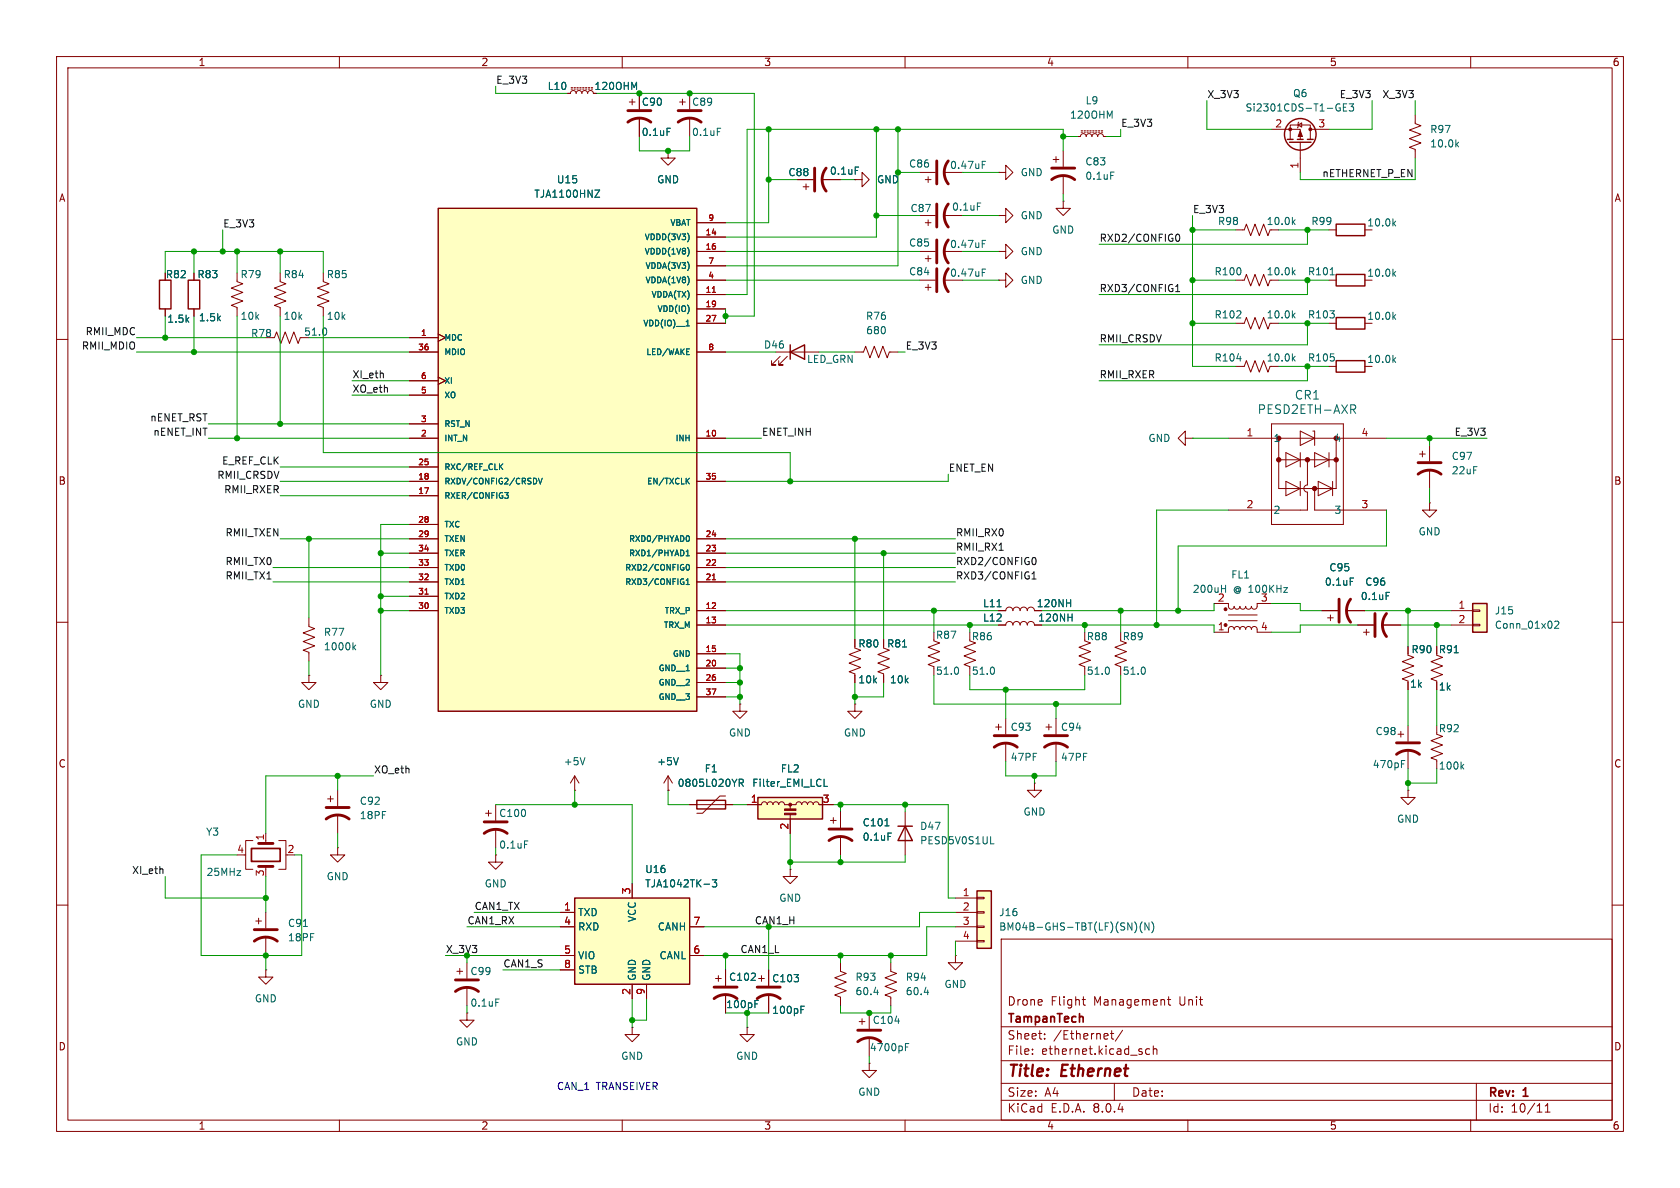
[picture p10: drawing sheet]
<svg xmlns="http://www.w3.org/2000/svg" width="297mm" height="210mm" viewBox="0 0 297 210" stroke-linecap="round" stroke-linejoin="round" font-family="sans-serif">
<g fill="none" stroke="#840000" stroke-width=".18">
<path d="M10 10h277v190h-277zM12 12h273v186h-273zM60 10v2M100.3 16.5h.5l.2-.3 .3-.2 .4 .2 .2 .3 .1-.3 .3-.2 .4 .1 .2 .4 .2-.4 .4-.1 .3 .2 .1 .3 .2-.4 .4-.1 .3 .2 .1 .3M101 15.7h.2M101 15.5h.2M101.5 15.7h.2M101.5 15.5h.2M102 15.7h.2M102 15.5h.2M102.5 15.7h.2M102.5 15.5h.2"/>
<path d="M103 15.7h.3M103 15.5h.3M103.5 15.7h.3M103.5 15.5h.3M104 15.7h.3M104 15.5h.3M104.5 15.7h.3M104.5 15.5h.3M110 10v2M160 10v2M210 10v2M260 10v2"/>
<path d="M10 60h2M29.2 54.6v1.3M41.9 48.3v1.5l1 .4-2 .7 2 .8-2 .8 2 .7-2 .8 1 .4v1.5M47 59.7h1.5l.4-1 .8 2 .7-2 .8 2 .7-2 .8 2 .4-1h.2M49.5 48.3v1.5l1 .4-2 .7 2 .8-2 .8 2 .7-2 .8 1 .4v1.5M57.1 48.3v1.5l1.1 .4-2.1 .7 2.1 .8-2.1 .8 2.1 .7-2.1 .8 1 .4v1.5M285 60h2M10 110h2M54.6 109.2v1.5l1 .4-2 .8 2 .7-2 .8 2 .8-2 .7 1 .4v1.5M54.6 119.4v1.3h1.3l-1.3 1.2-1.3-1.2h1.3M54.6 119.4h.1M67.3 119.4v1.3h1.3l-1.3 1.2-1.3-1.2h1.3"/>
<path d="M67.3 119.4h.1M285 110h2M59.7 139.7v2.8M10 160h2M43.2 151.1h.2M44.7 148.6h-1.3v5.1h1.3M47 147.3v1.3M47 153.2v.5M49.3 148.6h1.2v5.1h-1.2M57.9 141.2h1M58.4 140.7v1M59.7 149.9v1.2h1.3l-1.3 1.3-1.3-1.3h1.3"/>
<path d="M59.7 149.9h.1M59.7 144v3.3M85.9 143.8h1M86.4 143.3v1M87.6 151.1v1.3h1.3l-1.3 1.3-1.2-1.3h1.2M87.6 151.1h.1M87.6 142.2v2.8M87.6 146.6v3.3M285 160h2M45.2 162.8h1M45.7 162.3v1M47 171.5v1.2h1.3l-1.3 1.3-1.3-1.3h1.3"/>
<path d="M47 171.5h.1M47 161.3v2.8M47 165.6v3.3M80.8 171.7h1M81.3 171.2v1M82.5 179.1v1.2h1.3l-1.3 1.3-1.2-1.3h1.2M82.5 179.1h.1M82.5 170.2v2.8M82.5 174.5v3.3M177 166h108v32h-108zM191.3 176.7h.6M191.5 176.2v1.3l.4 .2"/>
<path d="M206.4 176.7h.6M206.6 176.2v1.3l.4 .2M60 198v2M110 198v2M132.1 181.6v1.3h1.2l-1.2 1.3-1.3-1.3h1.3M132.1 181.6h.1M160 198v2M177 194.5h108M177 191.5h108M177 187.5h108M177 181.5h108M182.5 186.3v.1"/>
<path d="M182.5 185.5v.1M184.7 183.6v.1M184.7 182.8v.1M196.3 182.7h.6M196.5 182.2v1.3l.4 .2M197 191.5v3M198.5 182.1l-1.3 2M203.2 185.5l-.4-.1-.3 .3v.4l.2 .2h.5M203.9 185.5l.2-.1 .4 .1v.9M203.9 184.9v1.5M210 198v2M260 198v2"/>
<path d="M261 191.5v6.5M273.2 196.6h.8M273.2 195.5l.4-.4v1.5"/>
</g>
<path d="M44.4 150h5.1v2.3h-5.1zM191.4 179.8l.1 .9" fill="none" stroke="#840000" stroke-width=".3"/>
<path d="M45.7 149.1h2.6M45.7 153.2h2.6M57.7 144.8a3.3 3.3 0 0 1 4 0M57.7 142.7h4M85.6 147.3a3.3 3.3 0 0 1 4.1 0M85.6 145.3h4.1M45 166.4a3.3 3.3 0 0 1 4 0M45 164.3h4M80.5 175.3a3.3 3.3 0 0 1 4.1 0M80.5 173.2h4.1" fill="none" stroke="#840000" stroke-width=".51"/>
<path d="M57.6 58.1l.2 .4-.2 .6M62.5 114.4l.4 .5M62.9 114l-.5 .5M92.7 148.7h.6M53.6 163.8h.8M87.6 176.6h.6" fill="none" stroke="#006464" stroke-width=".18"/>
<path d="M28.2 49.5h2v5.1h-2z" fill="none" stroke="#840000" stroke-width=".25"/>
<path d="M172.7 157.5h2.6v10.1h-2.6z" fill="#ffffc2"/>
<g fill="none" stroke="#840000" stroke-width=".18">
<path d="M151.1 113v1.6l1 .3-2 .8 2 .8-2 .7 2 .8-2 .7 1 .4v1.6M130.8 124.5v1.2h1.3l-1.3 1.3-1.3-1.3h1.3M130.8 124.5h.1M151.1 124.5v1.2h1.3l-1.3 1.3-1.2-1.3h1.2M151.1 124.5h.1M176 128.5h1M176.5 128v1M177.8 127v2.8M177.8 131.3v3.3M182.9 138.4v1.3h1.2l-1.2 1.3-1.3-1.3h1.3M182.9 138.4h.1M184.9 128.5h1"/>
<path d="M185.4 128v1M186.7 127v2.8M186.7 131.3v3.3M146.8 145h1M147.3 144.5v1M148.6 143.5v2.8M148.6 147.8v3.3M160 143.5v7.6M168.9 158.8h3.8M172.7 158.6h1.3v.3h-1.3zM168.9 161.3h3.8M168.9 163.8h3.8"/>
<path d="M168.9 166.4h3.8M172.7 166.2h1.3v.3h-1.3zM172.7 163.7h1.3v.3h-1.3zM172.7 161.2h1.3v.2h-1.3z"/>
</g>
<path d="M158.7 146.1h2.6M160 146.1l1.3 2.5h-2.6zM172.7 157.5h2.6v10.1h-2.6z" fill="none" stroke="#840000" stroke-width=".25"/>
<path d="M156.4 146h.8M157 147.3h.6M175.1 149.2h.6M200.6 163a1.46 1.46 0 0 1 0 1.9M201.9 163a1.46 1.46 0 0 0 0 1.9M203.1 163.1v1.3l-.7-1.3v1.3M203.6 163a1.46 1.46 0 0 1 0 1.9" fill="none" stroke="#006464" stroke-width=".18"/>
<path d="M175.8 132.1a3.3 3.3 0 0 1 4 0M175.8 130h4M184.7 132.1a3.3 3.3 0 0 1 4 0M184.7 130h4M146.6 148.6a3.3 3.3 0 0 1 4 0M146.6 146.6h4" fill="none" stroke="#840000" stroke-width=".51"/>
<path d="M134 141h11.4v3.8h-11.4z" fill="#ffffc2"/>
<path d="M134 141h11.4v3.8h-11.4z" fill="none" stroke="#840000" stroke-width=".25"/>
<g fill="none" stroke="#840000" stroke-width=".18">
<path d="M132.1 142.2h2.5l.2-.3 .3-.2 .4 .2 .1 .3 .2-.3 .3-.2 .4 .2 .2 .3 .1-.3 .4-.2 .3 .2 .2 .3 .1-.3 .4-.2 .3 .2 .2 .3h2l.2-.3 .3-.2 .4 .2 .1 .3 .2-.3 .3-.2 .4 .2 .1 .3 .2-.3 .4-.2 .3 .2 .2 .3 .1-.3 .4-.2 .3 .2 .2 .3h2.5M139.7 153.7v1.2h1.3l-1.3 1.3-1.3-1.3h1.3M139.7 153.7h.1M139.7 142.2v.8M139.7 144v3.3M134.1 173h1M134.6 172.5v1M135.9 171.5v2.7M135.9 175.8v3.3M148.6 170.2v1.5l1 .4-2 .7 2 .8-2 .8 2 .7-2 .8 1 .4v1.5M157.5 170.2v1.5l1 .4-2 .7 2 .8-2 .8 2 .7-2 .8 1 .4v1.5M168.9 168.9v1.3h1.3l-1.3 1.3-1.3-1.3h1.3"/>
<path d="M168.9 168.9h.1"/>
</g>
<g fill="#840000" stroke="#840000" stroke-width=".18">
<path d="M138.7 143.8h2v.2h-2z"/>
<path d="M138.7 143h2v.3h-2z"/>
<circle cx="139.7" cy="142.2" r=".25"/>
</g>
<path d="M145.7 139h.6M141.6 178.5h.4M141.6 177.9h.6M154.5 175.4h.8M163.4 175.4h.8" fill="none" stroke="#006464" stroke-width=".18"/>
<path d="M133.9 176.5a3.3 3.3 0 0 1 4 0M133.9 174.5h4" fill="none" stroke="#840000" stroke-width=".51"/>
<path d="M77.5 36.8h45.7v88.9h-45.7z" fill="#ffffc2"/>
<g fill="none" stroke="#840000" stroke-width=".25">
<path d="M77.5 36.8h45.7v88.9h-45.7zM227.6 24.6h1M228 25.1h3.8M229.4 24.6h1M231.1 24.6h1.1M236.2 39.6h5.1v2.1h-5.1zM236.2 56.1h5.1v2.1h-5.1zM236.2 48.5h5.1v2h-5.1zM139.7 62.2l2.5-1.2v2.5zM139.7 61v2.5M236.2 63.8h5.1v2h-5.1z"/>
<circle cx="229.9" cy="23.7" r="2.79"/>
</g>
<g fill="none" stroke="#840000" stroke-width=".18">
<path d="M111.3 18h1M111.8 17.5v1M113 16.5v2.8M120.1 18h1.1M120.6 17.5v1M121.9 16.5v2.8M113 20.8v3.3M118.1 26.7v1.2h1.3l-1.3 1.3-1.3-1.3h1.3M118.1 26.7h.1M121.9 20.8v3.3M123.2 39.4h5.1M176.5 38.1h1.3v-1.3l1.3 1.3-1.3 1.3v-1.3"/>
<path d="M176.5 38.1h.1M186.2 28.2h1M186.7 27.7v1M188 35.6v1.2h1.2l-1.2 1.3-1.3-1.3h1.3M188 35.6h.1M188 26.7v2.8M188 31v3.3M190.5 24.1h.5l.2-.3 .3-.2 .4 .2 .1 .3 .2-.3 .3-.2 .4 .2 .1 .3 .2-.3 .3-.2 .4 .2 .2 .3 .1-.3 .4-.2 .3 .2 .2 .3h.5M191.1 23.4h.3M191.1 23.1h.3M191.6 23.4h.3M191.6 23.1h.3"/>
<path d="M192.2 23.4h.2M192.2 23.1h.2M192.7 23.4h.2M192.7 23.1h.2M193.2 23.4h.2M193.2 23.1h.2M193.7 23.4h.2M193.7 23.1h.2M194.2 23.4h.2M194.2 23.1h.2M194.7 23.4h.2M194.7 23.1h.2"/>
<path d="M224.8 22.9h5.1v1.7M228.1 24.6v-2.5h3.5v2.5M229.5 22.1l.6-.4v.8zM229.6 21.6l-.1 .1v.8l-.1 .1M229.9 25.1v5.4M231.6 22.9h3.3M250.2 20.3v1.5l1 .4-2 .8 2 .7-2 .8 2 .8-2 .7 1 .4v1.5M72.4 59.7h5.1M77.5 59.1l1.2 .6-1.2 .6M123.2 52.1h5.1M123.2 41.9h5.1M123.2 44.5h5.1"/>
<path d="M123.2 54.6h5.1M123.2 57.2h5.1M123.2 49.5h5.1M123.2 47h5.1M176.5 44.5h1.3v-1.3l1.3 1.3-1.3 1.2v-1.2M176.5 44.5h.1M176.5 49.5h1.3v-1.2l1.3 1.2-1.3 1.3v-1.3M176.5 49.5h.1M218.4 57.2h1.6l.3-1.1 .8 2.1 .8-2.1 .7 2.1 .8-2.1 .8 2.1 .3-1h1.6M218.4 49.5h1.6l.3-1 .8 2 .8-2 .7 2 .8-2 .8 2 .3-1h1.6M218.4 40.6h1.6l.3-1 .8 2.1 .8-2.1 .7 2.1 .8-2.1 .8 2.1 .3-1.1h1.6M234.9 57.2h1.3"/>
<path d="M234.9 49.5h1.3M234.9 40.6h1.3M72.4 77.5h5.1M72.4 74.9h5.1M72.4 62.2h5.1M72.4 69.9h5.1M72.4 67.3h5.1M77.5 66.7l1.2 .6-1.2 .6M123.2 77.5h5.1M123.2 62.2h5.1M137.2 62.2h7.6M137.9 63l-1.5 1.5h.8h-.8v-.7"/>
<path d="M139.2 63l-1.5 1.5h.7h-.7v-.7M209.5 77.5v-1.3l-1.2 1.3 1.2 1.2v-1.2h1.3M210.8 77.5h.1M217.2 77.5h27.9M218.4 64.8h1.6l.3-1 .8 2 .8-2 .7 2 .8-2 .8 2 .3-1h1.6M224.8 74.9h12.7v17.8h-12.7zM226.1 77.5v8.9h10.1v-8.9M229.9 76.2l2.5 1.3-2.5 1.2zM232.1 76.2h.3v2.5M234.9 64.8h1.3M72.4 87.6h5.1M72.4 85.1h5.1"/>
<path d="M72.4 97.8h5.1M72.4 95.3h5.1M72.4 82.6h5.1M72.4 92.7h5.1M123.2 85.1h5.1M123.2 97.8h5.1M123.2 95.3h5.1M226.1 81.3h10.1M227.3 80l2.6 1.3-2.6 1.3zM227.3 85.1l2.6 1.3-2.6 1.2zM229.9 80v2.6M229.9 85.1v2.5"/>
<path d="M231.1 81.3v4.4a.63 .63 0 0 0-.6 .7 .63 .63 0 0 0 .6 .6v3.2h-13.9M232.4 86.4v3.8h12.7M232.4 80l2.5 1.3-2.5 1.3zM233 85.1l2.6 1.3-2.6 1.2zM234.9 80v2.6M235.6 85.1v2.5M252.7 88.9v1.3h1.3l-1.3 1.2-1.2-1.2h1.2M252.7 88.9h.1M72.4 108h5.1M72.4 102.9h5.1M72.4 100.3h5.1M72.4 105.4h5.1"/>
<path d="M123.2 108h5.1M123.2 110.5h5.1M123.2 115.6h5.1M123.2 118.1h5.1M123.2 102.9h5.1M123.2 100.3h5.1M123.2 120.7h5.1M123.2 123.2h5.1M126.5 173h1M127 172.5v1M128.3 171.5v2.7M128.3 175.8v3.3"/>
<path d="M153.7 179.1v2.8M151.9 180.6h1M152.4 180.1v1M153.7 188v1.2h1.2l-1.2 1.3-1.3-1.3h1.3M153.7 188h.1M153.7 183.4v3.3"/>
</g>
<path d="M125.9 51.7h.6M75.1 105h.6M125.9 102.5h.6" fill="none" stroke="#a90000" stroke-width=".18"/>
<g fill="none" stroke="#006464" stroke-width=".18">
<path d="M236.6 18.4h.3M236.7 19.1h.2v.4l-.3 .1M237.5 19h.4M238.1 18.4h-.6v1.2h.6M238.5 18.4h.8l-.4 .4 .3 .2v.5l-.1 .1-.6-.1M105.2 33.6h.8l-.8 1.3h.8M117.9 22.7h.6M126.8 22.7h.6M196.4 30.4h.6M228.6 39.2l.4 .5M229 38.8l-.5 .5M246.4 39.5l.3 .4"/>
<path d="M246.7 39.1l-.4 .5M257.5 25.5l.4 .5M257.9 25.1l-.5 .5M121.3 57.6h.6M121.7 41.4l.1 .5-.1 .7M121.7 43.9l.1 .5-.1 .7M121.7 46.6l.1 .4-.1 .5M121.7 49.1l.1 .4-.1 .6M228.6 55.7l.4 .5M228.6 48.1l.4 .5M229 55.4l-.5 .4M229 47.7l-.5 .5"/>
<path d="M235.2 48.6h.7M246.4 56l.3 .5M246.4 48.4l.3 .4M246.7 55.6l-.4 .5M246.7 48l-.4 .5M121.4 62.7h.5M121.4 61.7h.5M218.7 63.4h.7M228.6 63.3l.4 .5M229 63l-.5 .5M238.8 71.6h.6l.3 .3-.2 .4-.7 .1M239.2 72.4l.5 .7"/>
<path d="M246.4 63.6l.3 .5M246.7 63.2l-.4 .5M88.5 82.4l.4 .6M88.9 82l-.6 .6M89.2 87.1h.7l-.4 .4 .3 .1 .1 .3-.2 .2h-.3M95.2 84.5l.3 1.1 .4-1.1M121.3 97.5l.3-.3v1.1M121.3 98.3h.6M121.3 94.9l.2-.2a.54 .54 0 0 1 .4 .5 .54 .54 0 0 1-.4 .5l-.2-.2M121.4 85l.5 .6M121.9 84.5l-.6 .6M121.3 103.3h.6"/>
<path d="M121.3 102.6l.3-.3v1M121.3 100.2l.2-.4a.54 .54 0 0 1 .4 .5 .54 .54 0 0 1-.4 .5l-.2-.4M133.5 177.5h.4M133.5 176.9h.6M158.2 180.5h.8M160.1 185.1h.4M160.1 184.5h.6"/>
</g>
<path d="M111 19.6h4.1M119.9 19.6h4.1M111 21.6a3.3 3.3 0 0 1 4.1 0M119.9 21.6a3.3 3.3 0 0 1 4.1 0M185.9 31.8a3.3 3.3 0 0 1 4.1 0M185.9 29.7h4.1M126.2 176.5a3.3 3.3 0 0 1 4.1 0M126.2 174.5h4.1M151.6 184.2a3.3 3.3 0 0 1 4.1 0M151.6 182.1h4.1" fill="none" stroke="#840000" stroke-width=".51"/>
<g fill="#840000" stroke="#840000" stroke-width=".18">
<path d="M229.9 23.1l.4 1h-.8z"/>
<circle cx="228.1" cy="22.9" r=".25"/>
<circle cx="231.6" cy="22.9" r=".25"/>
<circle cx="226.1" cy="81.3" r=".38"/>
<circle cx="226.1" cy="77.5" r=".38"/>
<circle cx="231.1" cy="81.3" r=".38"/>
<circle cx="232.4" cy="86.4" r=".38"/>
<circle cx="236.2" cy="81.3" r=".38"/>
</g>
<path d="M101.6 158.8h20.3v15.2h-20.3z" fill="#ffffc2"/>
<path d="M33.3 49.5h2v5.1h-2zM101.6 158.8h20.3v15.2h-20.3zM123.2 141.5h5.1v1.5h-5.1z" fill="none" stroke="#840000" stroke-width=".25"/>
<g fill="none" stroke="#840000" stroke-width=".18">
<path d="M141 31.8h2.8M142 33h1M142.5 32.5v1M145.3 31.8h3.3M151.1 31.8h1.3v-1.3l1.3 1.3-1.3 1.2v-1.2M151.1 31.8h.1M162.6 38.1h2.8M162.6 30.5h2.8M163.6 31.8h1M163.6 39.4h1M164.1 31.2v1.1M164.1 38.9v1"/>
<path d="M166.9 38.1h3.3M166.9 30.5h3.3M176.5 30.5h1.3v-1.3l1.3 1.3-1.3 1.3v-1.3M176.5 30.5h.1M34.3 48.3v1.2M34.3 54.6v1.3M162.6 49.5h2.8M162.6 44.5h2.8M163.6 50.8h1M163.6 45.7h1M164.1 45.2v1M164.1 50.3v1"/>
<path d="M166.9 49.5h3.3M166.9 44.5h3.3M151.1 62.2h1.6l.3-1 .8 2 .8-2 .7 2 .8-2 .7 2 .4-1h1.5M251.5 79.8v1M252.7 78.7v2.8M251 80.3h1M252.7 83.1v3.3M156.2 113v1.6l1 .3-2 .8 2 .8-2 .7 2 .8-2 .7 1 .4v1.6M233.7 108h2.8M234.7 109.2h1M235.2 108.7v1M238 108h3.3"/>
<path d="M248.9 114.3v1.5l1 .4-2 .8 2 .7-2 .8 2 .8-2 .7 1 .4M254 115.8l1 .4-2 .8 2 .7-2 .8 2 .8-2 .7 1 .4M101.6 139.7h.1M101.6 137.2l-.8 1.2M101.6 137.2v2.5M101.6 137.2l.8 1.2M118.1 139.7h.1M118.1 137.2l-.8 1.2M118.1 137.2v2.5M118.1 137.2l.8 1.2M111.8 156.2v2.6M121.9 142.2h7.6"/>
<path d="M128.3 140.7h-1l-3.1 3.1h-1M99.1 161.3h2.5M99.1 163.8h2.5M99.1 168.9h2.5M99.1 171.5h2.5M111.8 174v2.5M114.3 174v2.5M121.9 163.8h2.6M121.9 168.9h2.6M111.8 181.6v1.3h1.2l-1.2 1.3-1.3-1.3h1.3M111.8 181.6h.1"/>
</g>
<g fill="none" stroke="#006464" stroke-width=".18">
<path d="M151.2 29.5h.6M172.8 35.9h.6M173.6 29.1h.5M173.6 28.5h.6M173.6 48.2h.5M173.6 47.6h.6M173.6 43.1h.5M173.6 42.5h.6M159.6 114.4h.7M238.7 102.2h.6M257.1 115.4h.7M103.4 133.9l-.4 1.3"/>
<path d="M119.9 133.9l-.4 1.3M130.7 138.4l.6-.1 .1-.1v-.3l-.7-.2v1.3M131 138.4l.4 .6M124.5 156.3h.9M125.9 155.5h.8l-.4 .5 .3 .1v.6l-.1 .1-.6-.1"/>
</g>
<g fill="none" stroke="#840000" stroke-width=".51">
<path d="M144 29.7v4.1M146 29.7a3.3 3.3 0 0 0 0 4.1M165.6 28.4v4.1M165.6 36.1v4M167.6 36.1a3.3 3.3 0 0 0 0 4M167.6 28.4a3.3 3.3 0 0 0 0 4.1M165.6 42.4v4.1M165.6 47.5v4.1M167.6 47.5a3.3 3.3 0 0 0 0 4.1M167.6 42.4a3.3 3.3 0 0 0 0 4.1M250.7 83.8a3.3 3.3 0 0 1 4.1 0M250.7 81.8h4.1"/>
<path d="M236.7 105.9v4.1M238.8 105.9a3.3 3.3 0 0 0 0 4.1"/>
</g>
<path d="M260.3 106.7h2.6v5.1h-2.6z" fill="#ffffc2"/>
<g fill="none" stroke="#840000" stroke-width=".18">
<path d="M100.3 16.5h.5M113 16.5v2.8M113 20.8v3.3M118.1 26.7h.1M123.2 39.4h5.1M141 31.8h2.8M145.3 31.8h3.3M151.1 31.8h.1M29.2 54.6v1.3M34.3 48.3v1.2M34.3 54.6v1.3M72.4 59.7h5.1"/>
<path d="M77.5 59.1l1.2 .6-1.2 .6M123.2 52.1h5.1M123.2 41.9h5.1M123.2 44.5h5.1M123.2 54.6h5.1M123.2 57.2h5.1M123.2 49.5h5.1M123.2 47h5.1M72.4 77.5h5.1M72.4 74.9h5.1M72.4 62.2h5.1M72.4 69.9h5.1"/>
<path d="M72.4 67.3h5.1M77.5 66.7l1.2 .6-1.2 .6M123.2 77.5h5.1M123.2 62.2h5.1M72.4 87.6h5.1M72.4 85.1h5.1M72.4 97.8h5.1M72.4 95.3h5.1M72.4 82.6h5.1M72.4 92.7h5.1M123.2 85.1h5.1M123.2 97.8h5.1"/>
<path d="M123.2 95.3h5.1M72.4 108h5.1M72.4 102.9h5.1M72.4 100.3h5.1M72.4 105.4h5.1M123.2 108h5.1M123.2 110.5h5.1M123.2 115.6h5.1M123.2 118.1h5.1M123.2 102.9h5.1M123.2 100.3h5.1M151.1 113v1.3"/>
<path d="M151.1 119.4v1.3M156.2 113v1.3M156.2 119.4v1.3M165.1 113.3l1 .4-2 .7 2 .8-2 .8 2 .7-2 .8 1 .4M171.4 113.3l1.1 .4-2.1 .7 2.1 .8-2.1 .8 2.1 .7-2.1 .8 1 .4M176.5 110.5h1.3a.64 .64 0 0 1 .6-.6 .64 .64 0 0 1 .7 .6 .64 .64 0 0 1 .6-.6 .64 .64 0 0 1 .6 .6 .64 .64 0 0 1 .7-.6 .64 .64 0 0 1 .6 .6 .64 .64 0 0 1 .6-.6 .64 .64 0 0 1 .7 .6h1.2M176.5 108h1.3a.64 .64 0 0 1 .6-.7 .64 .64 0 0 1 .7 .7 .64 .64 0 0 1 .6-.7 .64 .64 0 0 1 .6 .7 .64 .64 0 0 1 .7-.7 .64 .64 0 0 1 .6 .7 .64 .64 0 0 1 .6-.7 .64 .64 0 0 1 .7 .7M191.8 113.3l1 .4-2 .7 2 .8-2 .8 2 .7-2 .8 1 .4M198.1 113.3l1 .4-2 .7 2 .8-2 .8 2 .7-2 .8 1 .4M214.6 106.7h2.6v.7l.5 .3 .3-.2 .2-.3 .1 .3 .3 .2 .4-.1 .2-.4 .1 .3 .3 .2 .4-.1 .2-.4 .1 .3 .3 .2 .4-.1 .2-.4 .2 .4 .4 .1 .4-.3v-.7h2.6M217.2 108.7h5M217.2 109.7h5"/>
<path d="M222.2 111.3l-.1-.4-.3-.2-.4 .2-.2 .4-.1-.4-.3-.1-.4 .1-.2 .4-.1-.3-.3-.2h-.4l-.2 .5-.2-.4-.4-.1-.3 .1-.1 .4-.2-.4-.4-.2-.4 .3v.8h-2.6M222.2 111.8h2.6M233.7 108h2.8M238 108h3.3M240 110.5h2.8M241 111.8h1.1M241.6 111.3v1M244.3 110.5h3.3M248.9 114.3v1.3M256.5 108h3.8M256.5 110.5h3.8M260.3 110.4h1.3v.2h-1.3z"/>
<path d="M260.3 107.8h1.3v.3h-1.3zM118.1 139.7h.1M123.2 120.7h5.1M123.2 123.2h5.1M247.1 129.8h1.1M247.6 129.3v1M248.9 139.7v1.3h1.3l-1.3 1.2-1.3-1.2h1.3M248.9 139.7h.1M248.9 128.3v2.8M248.9 132.6v3.3M254 129.8l1 .4-2 .7 2 .8-2 .8 2 .7-2 .8 1 .4M111.8 156.2v2.6"/>
<path d="M121.9 142.2h1.3M128.3 142.2h1.2M132.1 142.2h2.5M139.7 144.8v2.5M144.8 142.2h2.5M148.6 143.5v2.8M148.6 147.8v3.3M99.1 161.3h2.5M99.1 163.8h2.5M99.1 168.9h2.5M99.1 171.5h2.5M111.8 174v2.5"/>
<path d="M114.3 174v2.5M121.9 163.8h2.6M121.9 168.9h2.6M128.3 171.5v2.7M128.3 175.8v3.3M135.9 171.5v2.7M135.9 175.8v3.3"/>
</g>
<path d="M260.3 106.7h2.6v5.1h-2.6z" fill="none" stroke="#840000" stroke-width=".25"/>
<g fill="none" stroke="#006464" stroke-width=".18">
<path d="M105.2 33.6h.8l-.8 1.3h.8M117.9 22.7h.6M151.2 29.5h.6M121.3 57.6h.6M121.7 41.4l.1 .5-.1 .7M121.7 43.9l.1 .5-.1 .7M121.7 46.6l.1 .4-.1 .5M121.7 49.1l.1 .4-.1 .6M121.4 62.7h.5M121.4 61.7h.5M88.5 82.4l.4 .6M88.9 82l-.6 .6"/>
<path d="M89.2 87.1h.7l-.4 .4 .3 .1 .1 .3-.2 .2h-.3M95.2 84.5l.3 1.1 .4-1.1M121.3 97.5l.3-.3v1.1M121.3 98.3h.6M121.3 94.9l.2-.2a.54 .54 0 0 1 .4 .5 .54 .54 0 0 1-.4 .5l-.2-.2M121.4 85l.5 .6M121.9 84.5l-.6 .6M121.3 103.3h.6M121.3 102.6l.3-.3v1M121.3 100.2l.2-.4a.54 .54 0 0 1 .4 .5 .54 .54 0 0 1-.4 .5l-.2-.4M159.6 114.4h.7M169.3 118l.2 .4-.2 .7"/>
<path d="M175.7 118l.1 .4-.1 .7M176.3 107.3h.7M188.6 106.6h.7M188.8 109.1h.7M189.3 106v1.3M189.5 108.5v1.3M196 118l.1 .4-.1 .7M202.4 118l.1 .4-.1 .7M215.9 104.1h.8M216.7 103.4v1.3M238.7 102.2h.6M245 104.7h.7"/>
<path d="M257.1 115.4h.7M274.9 109.9l.4-.1 .3 .4-.8 .9h.8M119.9 133.9l-.4 1.3M130.7 138.4l.6-.1 .1-.1v-.3l-.7-.2v1.3M131 138.4l.4 .6M145.7 139h.6M247.8 135h.4M247.8 134.4h.6M258.4 135.5l.4 .5M258.8 135.1l-.5 .5M124.5 156.3h.9M125.9 155.5h.8l-.4 .5 .3 .1v.6l-.1 .1-.6-.1"/>
<path d="M156.4 146h.8M157 147.3h.6M133.5 177.5h.4M133.5 176.9h.6M141.6 178.5h.4M141.6 177.9h.6"/>
</g>
<path d="M243.1 108.5v4M245.1 108.5a3.3 3.3 0 0 0 0 4M246.9 133.4a3.3 3.3 0 0 1 4.1 0M246.9 131.3h4.1" fill="none" stroke="#840000" stroke-width=".51"/>
<g fill="#840000" stroke="#840000" stroke-width=".18">
<circle cx="216.7" cy="110.5" r=".25"/>
<circle cx="216.7" cy="107.7" r=".25"/>
</g>
<path d="M207.8 51.6h.8M207.8 50.7l.4-.4v1.3M207.9 41.6l.2-.2a.68 .68 0 0 1 .5 .6 .68 .68 0 0 1-.5 .7l-.2-.3M176.6 97.3h.8M182.5 98.8l.2-.3a.68 .68 0 0 1 .5 .7 .68 .68 0 0 1-.5 .6l-.2-.2M182.4 102.4h.8M182.4 101.5l.4-.4v1.3" fill="none" stroke="#0f0f0f" stroke-width=".18"/>
<g fill="none" stroke="#009600" stroke-width=".18">
<path d="M87.6 15.2v1.3h12.7M105.4 16.5h27.9v39.4h-5M213.4 17.8v5.1h11.4M242.6 17.8v5.1h-7.7M250.2 17.8v2.5M113 24.1v2.6h8.9v-2.6M135.9 22.9v16.5h-7.6M135.9 31.8h5.1M148.6 31.8h2.5M154.9 22.9v19h-26.6M154.9 38.1h7.7M158.7 30.5h3.9"/>
<path d="M158.7 22.9v24.1h-30.4M170.2 30.5h6.3M170.2 38.1h6.3M188 26.7v-3.8h-55.9v29.2h-3.8M188 34.3v1.3M188 24.1h2.5M198.1 22.9v1.2h-2.5M210.8 38.1v26.7h7.6M250.2 27.9v3.9h-20.3v-1.3M24.1 59.7h22.9M29.2 48.3v-3.8h27.9v3.8M29.2 55.9v3.8"/>
<path d="M34.3 44.5v3.8M34.3 55.9v6.3M39.4 40.6v3.9M41.9 44.5v3.8M41.9 55.9v21.6M49.5 44.5v3.8M49.5 55.9v19M54.6 59.7h17.8M57.1 55.9v24.1h82.6v5.1M128.3 54.6v2.6M128.3 49.5h34.3M128.3 44.5h34.3"/>
<path d="M170.2 49.5h6.3M170.2 44.5h6.3M210.8 49.5h7.6M210.8 57.2h7.6M210.8 40.6h7.6M226.1 49.5h8.8M226.1 57.2h8.8M226.1 40.6h8.8M231.1 49.5v2.6h-36.8M231.1 40.6v2.6h-36.8M231.1 57.2v3.8h-36.8M24.1 62.2h48.3"/>
<path d="M36.8 77.5h35.6M36.8 74.9h35.6M62.2 67.3h10.2M62.2 69.9h10.2M128.3 62.2h8.9M128.3 77.5h6.3M144.8 62.2h6.3M158.7 62.2h1.3M210.8 77.5h6.4M226.1 64.8h8.8M231.1 64.8v2.5h-36.8M245.1 77.5h17.8"/>
<path d="M252.7 77.5v1.2M49.5 95.3h22.9M49.5 85.1h22.9M49.5 82.6h22.9M49.5 87.6h22.9M54.6 95.3v13.9M67.3 97.8h5.1M72.4 92.7h-5.1v26.7M128.3 95.3h40.6M128.3 97.8h40.6M151.1 95.3v17.7M156.2 97.8v15.2"/>
<path d="M167.6 83.8v1.3h-39.3M217.2 90.2h-12.7v20.3M245.1 90.2v6.3h-36.8v11.5M252.7 86.4v2.5M48.3 100.3h24.1M48.3 102.9h24.1M54.6 116.8v2.6M67.3 108h5.1M67.3 105.4h5.1M128.3 108h48.2M128.3 110.5h48.2M128.3 115.6h2.5v8.9"/>
<path d="M128.3 118.1h2.5M128.3 100.3h40.6M128.3 102.9h40.6M165.1 119.4v5.1h33v-5.1M165.1 108v3.8M171.4 119.4v2.5h20.4v-2.5M171.4 110.5v1.3M184.1 110.5h30.5v1.3M191.8 110.5v1.3M198.1 108v3.8M214.6 106.7v1.3h-30.5M224.8 106.7h5.1v1.3h3.8"/>
<path d="M240 110.5h-10.1v1.3h-5.1M241.3 108h15.2M247.6 110.5h8.9M248.9 108v6.3M254 110.5v3.8M59.7 137.2v2.5M66 137.2h-19v10.1M101.6 139.7v2.5M118.1 139.7v2.5h3.8M128.3 123.2h2.5M128.3 120.7h2.5M151.1 120.7v3.8"/>
<path d="M156.2 120.7v2.5h-5.1M177.8 134.6v2.6h8.9v-2.6M177.8 121.9v5.1M182.9 137.2v1.2M186.7 124.5v2.5M248.9 121.9v6.4M248.9 135.9v3.8M254 121.9v6.4M254 135.9v2.5h-5.1M29.2 154.9v3.9h17.8M41.9 151.1h-6.3v17.8h17.7v-17.8h-1.2M47 154.9v6.4"/>
<path d="M59.7 147.3v2.6M87.6 142.2h24.2v14M87.6 149.9v1.2M129.5 142.2h2.6M139.7 147.3v6.4M147.3 142.2h20.3v16.6h1.3M148.6 142.2v1.3M148.6 151.1v1.3M160 142.2v1.3M160 151.1v1.3h-20.3M47 168.9v2.6M78.7 168.9h20.4"/>
<path d="M82.5 163.8h16.6M82.5 168.9v1.3M82.5 177.8v1.3M83.8 161.3h15.3M88.9 171.5h10.2M111.8 176.5v5.1M114.3 176.5v3.8h-2.5M128.3 179.1h7.6M128.3 168.9v2.6M132.1 179.1v2.5M135.9 163.8v7.7M148.6 177.8v1.3h8.9v-1.3"/>
<path d="M148.6 168.9v1.3M157.5 168.9v1.3M168.9 161.3h-6.3v2.5h-38.1M168.9 163.8h-5.1v5.1h-39.3M168.9 166.4v2.5M153.7 186.7v1.3"/>
</g>
<path d="M125.9 51.7h.6M75.1 105h.6M125.9 102.5h.6" fill="none" stroke="#a90000" stroke-width=".18"/>
<g fill="#009600" stroke="#009600" stroke-width=".18">
<circle cx="191.8" cy="110.5" r=".46"/>
<circle cx="198.1" cy="108" r=".46"/>
<circle cx="186.7" cy="124.5" r=".46"/>
<circle cx="177.8" cy="121.9" r=".46"/>
<circle cx="252.7" cy="77.5" r=".46"/>
<circle cx="248.9" cy="138.4" r=".46"/>
<circle cx="254" cy="110.5" r=".46"/>
<circle cx="248.9" cy="108" r=".46"/>
<circle cx="204.5" cy="110.5" r=".46"/>
<circle cx="208.3" cy="108" r=".46"/>
<circle cx="151.1" cy="95.3" r=".46"/>
<circle cx="171.4" cy="110.5" r=".46"/>
<circle cx="156.2" cy="97.8" r=".46"/>
<circle cx="165.1" cy="108" r=".46"/>
<circle cx="182.9" cy="137.2" r=".46"/>
<circle cx="160" cy="142.2" r=".46"/>
<circle cx="148.6" cy="142.2" r=".46"/>
<circle cx="157.5" cy="168.9" r=".46"/>
<circle cx="148.6" cy="168.9" r=".46"/>
<circle cx="67.3" cy="108" r=".46"/>
<circle cx="130.8" cy="123.2" r=".46"/>
<circle cx="151.1" cy="123.2" r=".46"/>
<circle cx="130.8" cy="120.7" r=".46"/>
<circle cx="67.3" cy="97.8" r=".46"/>
<circle cx="67.3" cy="105.4" r=".46"/>
<circle cx="130.8" cy="118.1" r=".46"/>
<circle cx="39.4" cy="44.5" r=".46"/>
<circle cx="49.5" cy="44.5" r=".46"/>
<circle cx="118.1" cy="26.7" r=".46"/>
<circle cx="121.9" cy="16.5" r=".46"/>
<circle cx="113" cy="16.5" r=".46"/>
<circle cx="34.3" cy="44.5" r=".46"/>
<circle cx="41.9" cy="44.5" r=".46"/>
<circle cx="41.9" cy="77.5" r=".46"/>
<circle cx="49.5" cy="74.9" r=".46"/>
<circle cx="29.2" cy="59.7" r=".46"/>
<circle cx="54.6" cy="95.3" r=".46"/>
<circle cx="34.3" cy="62.2" r=".46"/>
<circle cx="59.7" cy="137.2" r=".46"/>
<circle cx="47" cy="168.9" r=".46"/>
<circle cx="47" cy="158.8" r=".46"/>
<circle cx="139.7" cy="152.4" r=".46"/>
<circle cx="148.6" cy="152.4" r=".46"/>
<circle cx="132.1" cy="179.1" r=".46"/>
<circle cx="153.7" cy="179.1" r=".46"/>
<circle cx="128.3" cy="168.9" r=".46"/>
<circle cx="111.8" cy="180.3" r=".46"/>
<circle cx="101.6" cy="142.2" r=".46"/>
<circle cx="139.7" cy="85.1" r=".46"/>
<circle cx="128.3" cy="55.9" r=".46"/>
<circle cx="158.7" cy="22.9" r=".46"/>
<circle cx="154.9" cy="38.1" r=".46"/>
<circle cx="158.7" cy="30.5" r=".46"/>
<circle cx="154.9" cy="22.9" r=".46"/>
<circle cx="135.9" cy="22.9" r=".46"/>
<circle cx="135.9" cy="31.8" r=".46"/>
<circle cx="188" cy="24.1" r=".46"/>
<circle cx="210.8" cy="40.6" r=".46"/>
<circle cx="210.8" cy="57.2" r=".46"/>
<circle cx="231.1" cy="49.5" r=".46"/>
<circle cx="231.1" cy="40.6" r=".46"/>
<circle cx="231.1" cy="64.8" r=".46"/>
<circle cx="231.1" cy="57.2" r=".46"/>
<circle cx="210.8" cy="49.5" r=".46"/>
</g>
<g font-size="2.8" fill="#840000">
<text x="178" y="190.9">Title:</text>
<text x="187.7" y="190.9">Ethernet</text>
</g>
<g font-size="2.1" fill="#006464">
<text x="228.8" y="70.8">CR1</text>
<text x="222.2" y="73.4">PESD2ETH-AXR</text>
</g>
<g font-size="2.1" fill="#840000">
<text x="178" y="178">Drone</text>
<text x="185.7" y="178">Flight</text>
<text x="193.4" y="178">Management</text>
<text x="208.6" y="178">Unit</text>
<text x="178" y="184">Sheet:</text>
<text x="178" y="181.2">TampanTech</text>
<text x="186.2" y="184">/Ethernet/</text>
<text x="178" y="186.7">File:</text>
<text x="184.1" y="186.7">ethernet.kicad_sch</text>
<text x="178" y="196.9">KiCad</text>
<text x="178" y="194.1">Size:</text>
<text x="184.7" y="194.1">A4</text>
<text x="185.7" y="196.9">E.D.A.</text>
<text x="193.3" y="196.9">8.0.4</text>
<text x="200" y="194.1">Date:</text>
<text x="263" y="194.3">Rev:</text>
<text x="263" y="196.9">Id:</text>
<text x="267.1" y="196.9">10/11</text>
<text x="269.4" y="194.3">1</text>
</g>
<g font-size="1.8" fill="#840000">
<text x="35" y="11.9">1</text>
<text x="85" y="11.9">2</text>
<text x="135" y="11.9">3</text>
<text x="185" y="11.9">4</text>
<text x="235" y="11.9">5</text>
<text x="285" y="11.9">6</text>
<text x="105" y="16.1">120OHM</text>
<text x="10.3" y="35.9">A</text>
<text x="285.3" y="35.9">A</text>
<text x="29.2" y="49.4">R82</text>
<text x="10.3" y="85.9">B</text>
<text x="285.3" y="85.9">B</text>
<text x="183.2" y="107.5">120NH</text>
<text x="254.3" y="115.7">R91</text>
<text x="249.2" y="121.8">1k</text>
<text x="254.3" y="122.3">1k</text>
<text x="10.3" y="135.9">C</text>
<text x="285.3" y="135.9">C</text>
<text x="10.3" y="185.9">D</text>
<text x="285.3" y="185.9">D</text>
<text x="35" y="199.9">1</text>
<text x="85" y="199.9">2</text>
<text x="135" y="199.9">3</text>
<text x="185" y="199.9">4</text>
<text x="235" y="199.9">5</text>
<text x="285" y="199.9">6</text>
</g>
<g font-size="1.8" fill="#0f0f0f">
<text x="87.6" y="14.9">E_3V3</text>
<text x="213.4" y="17.4">X_3V3</text>
<text x="236.7" y="17.4">E_3V3</text>
<text x="244.3" y="17.4">X_3V3</text>
<text x="198.1" y="22.5">E_3V3</text>
<text x="233.7" y="31.4">nETHERNET_P_EN</text>
<text x="39.4" y="40.3">E_3V3</text>
<text x="210.8" y="37.8">E_3V3</text>
<text x="194.3" y="42.8">RXD2/CONFIG0</text>
<text x="194.3" y="51.7">RXD3/CONFIG1</text>
<text x="15" y="59.3">RMII_MDC</text>
<text x="14.6" y="61.9">RMII_MDIO</text>
<text x="160" y="61.9">E_3V3</text>
<text x="194.3" y="60.6">RMII_CRSDV</text>
<text x="62.2" y="67">XI_eth</text>
<text x="62.2" y="69.5">XO_eth</text>
<text x="194.3" y="67">RMII_RXER</text>
<text x="26.5" y="74.6">nENET_RST</text>
<text x="27" y="77.1">nENET_INT</text>
<text x="134.6" y="77.1">ENET_INH</text>
<text x="257.1" y="77.1">E_3V3</text>
<text x="39.2" y="82.2">E_REF_CLK</text>
<text x="167.6" y="83.5">ENET_EN</text>
<text x="38.3" y="84.7">RMII_CRSDV</text>
<text x="39.5" y="87.3">RMII_RXER</text>
<text x="39.8" y="94.9">RMII_TXEN</text>
<text x="168.9" y="94.9">RMII_RX0</text>
<text x="39.8" y="100">RMII_TX0</text>
<text x="168.9" y="100">RXD2/CONFIG0</text>
<text x="168.9" y="97.4">RMII_RX1</text>
<text x="39.8" y="102.5">RMII_TX1</text>
<text x="168.9" y="102.5">RXD3/CONFIG1</text>
<text x="66" y="136.8">XO_eth</text>
<text x="23.3" y="154.6">XI_eth</text>
<text x="83.8" y="160.9">CAN1_TX</text>
<text x="82.5" y="163.5">CAN1_RX</text>
<text x="88.9" y="171.1">CAN1_S</text>
<text x="130.8" y="168.6">CAN1_L</text>
</g>
<g font-size="1.8" fill="#006464">
<text x="96.7" y="16.1">L10</text>
<text x="228.5" y="17.4">Q6</text>
<text x="113.4" y="18.9">C90</text>
<text x="122.3" y="18.9">C89</text>
<text x="189.1" y="21.2">120OHM</text>
<text x="191.8" y="18.6">L9</text>
<text x="220.1" y="19.9">Si2301CDS-T1-GE3</text>
<text x="252.7" y="23.7">R97</text>
<text x="113.3" y="24.2">0.1uF</text>
<text x="122.2" y="24.2">0.1uF</text>
<text x="160.6" y="29.8">C86</text>
<text x="191.8" y="29.4">C83</text>
<text x="252.7" y="26.3">10.0k</text>
<text x="94.4" y="35.2">TJA1100HNZ</text>
<text x="98.4" y="32.6">U15</text>
<text x="116.1" y="32.6">GND</text>
<text x="139.3" y="31.3">C88</text>
<text x="146.6" y="31.1">0.1uF</text>
<text x="154.9" y="32.6">GND</text>
<text x="167.9" y="30.1">0.47uF</text>
<text x="180.3" y="31.3">GND</text>
<text x="191.8" y="32">0.1uF</text>
<text x="160.9" y="37.7">C87</text>
<text x="168.2" y="37.4">0.1uF</text>
<text x="180.3" y="39">GND</text>
<text x="185.9" y="41.5">GND</text>
<text x="215.2" y="40">R98</text>
<text x="223.8" y="40">10.0k</text>
<text x="231.7" y="40">R99</text>
<text x="241.6" y="40.2">10.0k</text>
<text x="160.6" y="43.8">C85</text>
<text x="167.9" y="44">0.47uF</text>
<text x="180.3" y="45.3">GND</text>
<text x="34.8" y="49.4">R83</text>
<text x="42.4" y="49.4">R79</text>
<text x="50" y="49.4">R84</text>
<text x="57.7" y="49.4">R85</text>
<text x="160.6" y="48.9">C84</text>
<text x="167.9" y="49.1">0.47uF</text>
<text x="180.3" y="50.4">GND</text>
<text x="214.6" y="48.9">R100</text>
<text x="223.8" y="48.9">10.0k</text>
<text x="231.1" y="48.9">R101</text>
<text x="241.6" y="49.1">10.0k</text>
<text x="29.5" y="57.3">1.5k</text>
<text x="35.1" y="57">1.5k</text>
<text x="42.4" y="56.7">10k</text>
<text x="44.3" y="59.8">R78</text>
<text x="50" y="56.7">10k</text>
<text x="53.7" y="59.5">51.0</text>
<text x="57.7" y="56.7">10k</text>
<text x="153" y="56.7">R76</text>
<text x="153" y="59.3">680</text>
<text x="214.6" y="56.5">R102</text>
<text x="223.8" y="56.5">10.0k</text>
<text x="231.1" y="56.5">R103</text>
<text x="241.6" y="56.7">10.0k</text>
<text x="135" y="61.8">D46</text>
<text x="142.6" y="64.4">LED_GRN</text>
<text x="214.6" y="64.1">R104</text>
<text x="223.8" y="64.1">10.0k</text>
<text x="231.1" y="64.1">R105</text>
<text x="241.6" y="64.4">10.0k</text>
<text x="202.9" y="78.3">GND</text>
<text x="225" y="78.3">1</text>
<text x="235.8" y="78.3">4</text>
<text x="256.6" y="81.5">C97</text>
<text x="256.6" y="84">22uF</text>
<text x="225" y="91">2</text>
<text x="235.8" y="91">3</text>
<text x="250.7" y="94.8">GND</text>
<text x="234.9" y="101.2">C95</text>
<text x="173.7" y="107.5">L11</text>
<text x="210.8" y="105">200uH</text>
<text x="215.2" y="106.4">2</text>
<text x="217.6" y="102.5">FL1</text>
<text x="218" y="105">@ 100KHz</text>
<text x="222.8" y="106.4">3</text>
<text x="234.1" y="103.7">0.1uF</text>
<text x="240.5" y="106.3">0.1uF</text>
<text x="241.3" y="103.7">C96</text>
<text x="57.2" y="112.6">R77</text>
<text x="165.4" y="113.1">R87</text>
<text x="171.7" y="113.4">R86</text>
<text x="173.7" y="110.1">L12</text>
<text x="183.4" y="110.1">120NH</text>
<text x="192" y="113.4">R88</text>
<text x="198.4" y="113.4">R89</text>
<text x="264.2" y="108.8">J15</text>
<text x="264.2" y="111.4">Conn_01x02</text>
<text x="57.2" y="115.2">1000k</text>
<text x="151.6" y="114.7">R80</text>
<text x="156.7" y="114.7">R81</text>
<text x="165.4" y="119.5">51.0</text>
<text x="171.7" y="119.5">51.0</text>
<text x="192" y="119.5">51.0</text>
<text x="198.4" y="119.5">51.0</text>
<text x="249.4" y="115.7">R90</text>
<text x="52.6" y="125.3">GND</text>
<text x="65.3" y="125.3">GND</text>
<text x="151.6" y="121">10k</text>
<text x="157.2" y="121">10k</text>
<text x="128.8" y="130.4">GND</text>
<text x="149.1" y="130.4">GND</text>
<text x="178.6" y="129.4">C93</text>
<text x="187.5" y="129.4">C94</text>
<text x="243.1" y="130.1">C98</text>
<text x="254.3" y="129.6">R92</text>
<text x="99.6" y="135.5">+5V</text>
<text x="116.1" y="135.5">+5V</text>
<text x="124.5" y="136.8">F1</text>
<text x="137.9" y="136.8">FL2</text>
<text x="178.6" y="134.7">47PF</text>
<text x="187.5" y="134.7">47PF</text>
<text x="242.6" y="136">470pF</text>
<text x="254.3" y="136.2">100k</text>
<text x="63.5" y="142.5">C92</text>
<text x="119.7" y="139.3">0805L020YR</text>
<text x="132.9" y="139.3">Filter_EMI_LCL</text>
<text x="36.3" y="147.9">Y3</text>
<text x="63.5" y="145">18PF</text>
<text x="88.1" y="144.6">C100</text>
<text x="152.4" y="146.3">C101</text>
<text x="152.4" y="148.8">0.1uF</text>
<text x="162.6" y="149.5">PESD5V0S1UL</text>
<text x="162.6" y="146.9">D47</text>
<text x="180.8" y="144.4">GND</text>
<text x="246.9" y="145.6">GND</text>
<text x="36.4" y="155">25MHz</text>
<text x="57.7" y="155.8">GND</text>
<text x="88.1" y="150.2">0.1uF</text>
<text x="114" y="154.5">U16</text>
<text x="85.6" y="157.1">GND</text>
<text x="114" y="157.1">TJA1042TK-3</text>
<text x="137.7" y="159.6">GND</text>
<text x="50.8" y="164.1">C91</text>
<text x="50.8" y="166.6">18PF</text>
<text x="102.1" y="162.2">TXD</text>
<text x="102.1" y="164.7">RXD</text>
<text x="112.6" y="163.1" transform="rotate(-90 112.6 163.1)">VCC</text>
<text x="116.2" y="164.7">CANH</text>
<text x="176.5" y="162.2">J16</text>
<text x="176.5" y="164.7">BM04B-GHS-TBT(LF)(SN)(N)</text>
<text x="83.1" y="172.6">C99</text>
<text x="102.1" y="169.8">VIO</text>
<text x="102.1" y="172.3">STB</text>
<text x="112.6" y="173.5" transform="rotate(-90 112.6 173.5)">GND</text>
<text x="115.2" y="173.5" transform="rotate(-90 115.2 173.5)">GND</text>
<text x="116.5" y="169.8">CANL</text>
<text x="128.8" y="173.6">C102</text>
<text x="136.4" y="173.8">C103</text>
<text x="151.1" y="173.6">R93</text>
<text x="160" y="173.6">R94</text>
<text x="45" y="177.4">GND</text>
<text x="83.1" y="178.2">0.1uF</text>
<text x="128.3" y="178.4">100pF</text>
<text x="136.4" y="179.4">100pF</text>
<text x="151.1" y="176.1">60.4</text>
<text x="160" y="176.1">60.4</text>
<text x="166.9" y="174.9">GND</text>
<text x="80.5" y="185">GND</text>
<text x="154.2" y="181.2">C104</text>
<text x="109.7" y="187.6">GND</text>
<text x="130" y="187.6">GND</text>
<text x="153.7" y="186">4700pF</text>
<text x="151.6" y="193.9">GND</text>
</g>
<g font-size="1.8" fill="#a90000">
<text x="225.4" y="22.6">2</text>
<text x="233" y="22.6">3</text>
<text x="229.6" y="29.9" transform="rotate(-90 229.6 29.9)">1</text>
<text x="220.3" y="77.2">1</text>
<text x="240.6" y="77.2">4</text>
<text x="220.3" y="89.9">2</text>
<text x="240.6" y="89.9">3</text>
<text x="257.7" y="107.7">1</text>
<text x="215.2" y="111.5">1</text>
<text x="222.8" y="111.5">4</text>
<text x="257.7" y="110.2">2</text>
<text x="132.6" y="142">1</text>
<text x="145.3" y="142">3</text>
<text x="46.7" y="148.7" transform="rotate(-90 46.7 148.7)">1</text>
<text x="139.4" y="146.8" transform="rotate(-90 139.4 146.8)">2</text>
<text x="41.8" y="150.9">4</text>
<text x="46.7" y="155" transform="rotate(-90 46.7 155)">3</text>
<text x="50.7" y="150.9">2</text>
<text x="99.6" y="161">1</text>
<text x="111.5" y="158.2" transform="rotate(-90 111.5 158.2)">3</text>
<text x="170.1" y="158.5">1</text>
<text x="170.1" y="161">2</text>
<text x="99.6" y="163.6">4</text>
<text x="122.5" y="163.6">7</text>
<text x="170.1" y="163.6">3</text>
<text x="170.1" y="166.1">4</text>
<text x="99.6" y="168.7">5</text>
<text x="99.6" y="171.2">8</text>
<text x="122.5" y="168.7">6</text>
<text x="111.5" y="176" transform="rotate(-90 111.5 176)">2</text>
<text x="114" y="176" transform="rotate(-90 114 176)">9</text>
</g>
<g font-size="1.8" fill="#009600">
<text x="133.3" y="163.5">CAN1_H</text>
<text x="78.7" y="168.6">X_3V3</text>
</g>
<g font-size="1.8" fill="#0000c2">
<text x="98.4" y="192.9">CAN_1</text>
<text x="105.4" y="192.9">TRANSEIVER</text>
</g>
<g font-size="1.4" fill="#006464">
<text x="118.4" y="40.1">VBAT</text>
<text x="113.8" y="42.6">VDDD(3V3)</text>
<text x="113.8" y="45.2">VDDD(1V8)</text>
<text x="114" y="47.7">VDDA(3V3)</text>
<text x="114" y="50.3">VDDA(1V8)</text>
<text x="115" y="52.8">VDDA(TX)</text>
<text x="113.6" y="57.9">VDD(IO)__1</text>
<text x="116.1" y="55.3">VDD(IO)</text>
<text x="78.5" y="60.4">MDC</text>
<text x="78.5" y="63">MDIO</text>
<text x="114.1" y="63">LED/WAKE</text>
<text x="78.5" y="70.6">XO</text>
<text x="78.5" y="68">XI</text>
<text x="78.5" y="75.7">RST_N</text>
<text x="78.5" y="78.2">INT_N</text>
<text x="78.5" y="83.3">RXC/REF_CLK</text>
<text x="119.3" y="78.2">INH</text>
<text x="78.5" y="88.4">RXER/CONFIG3</text>
<text x="78.5" y="85.8">RXDV/CONFIG2/CRSDV</text>
<text x="114.3" y="85.8">EN/TXCLK</text>
<text x="78.5" y="93.4">TXC</text>
<text x="78.5" y="96">TXEN</text>
<text x="111.1" y="96">RXD0/PHYAD0</text>
<text x="78.5" y="101.1">TXD0</text>
<text x="78.5" y="98.5">TXER</text>
<text x="110.4" y="101.1">RXD2/CONFIG0</text>
<text x="111.1" y="98.5">RXD1/PHYAD1</text>
<text x="78.5" y="106.1">TXD2</text>
<text x="78.5" y="103.6">TXD1</text>
<text x="110.4" y="103.6">RXD3/CONFIG1</text>
<text x="78.5" y="108.7">TXD3</text>
<text x="117.2" y="111.2">TRX_M</text>
<text x="117.4" y="108.7">TRX_P</text>
<text x="116.3" y="118.8">GND__1</text>
<text x="118.8" y="116.3">GND</text>
<text x="116.3" y="121.4">GND__2</text>
<text x="116.3" y="123.9">GND__3</text>
</g>
<g font-size="1.4" fill="#a90000">
<text x="124.6" y="41.7">14</text>
<text x="125.1" y="39.1">9</text>
<text x="124.6" y="44.2">16</text>
<text x="125.1" y="46.7">7</text>
<text x="124.6" y="51.8">11</text>
<text x="125.1" y="49.3">4</text>
<text x="74.3" y="59.4">1</text>
<text x="124.6" y="54.4">19</text>
<text x="124.6" y="56.9">27</text>
<text x="73.8" y="62">36</text>
<text x="125.1" y="62">8</text>
<text x="74.3" y="69.6">5</text>
<text x="74.3" y="67.1">6</text>
<text x="74.3" y="77.2">2</text>
<text x="74.3" y="74.7">3</text>
<text x="124.6" y="77.2">10</text>
<text x="73.8" y="82.3">25</text>
<text x="73.8" y="87.4">17</text>
<text x="73.8" y="84.8">18</text>
<text x="124.6" y="84.8">35</text>
<text x="73.8" y="92.5">28</text>
<text x="73.8" y="95">29</text>
<text x="124.6" y="95">24</text>
<text x="73.8" y="100.1">33</text>
<text x="73.8" y="97.5">34</text>
<text x="124.6" y="100.1">22</text>
<text x="124.6" y="97.5">23</text>
<text x="73.8" y="107.7">30</text>
<text x="73.8" y="105.2">31</text>
<text x="73.8" y="102.6">32</text>
<text x="124.6" y="107.7">12</text>
<text x="124.6" y="102.6">21</text>
<text x="124.6" y="110.2">13</text>
<text x="124.6" y="115.3">15</text>
<text x="124.6" y="117.9">20</text>
<text x="124.6" y="120.4">26</text>
<text x="124.6" y="122.9">37</text>
</g>
</svg>
